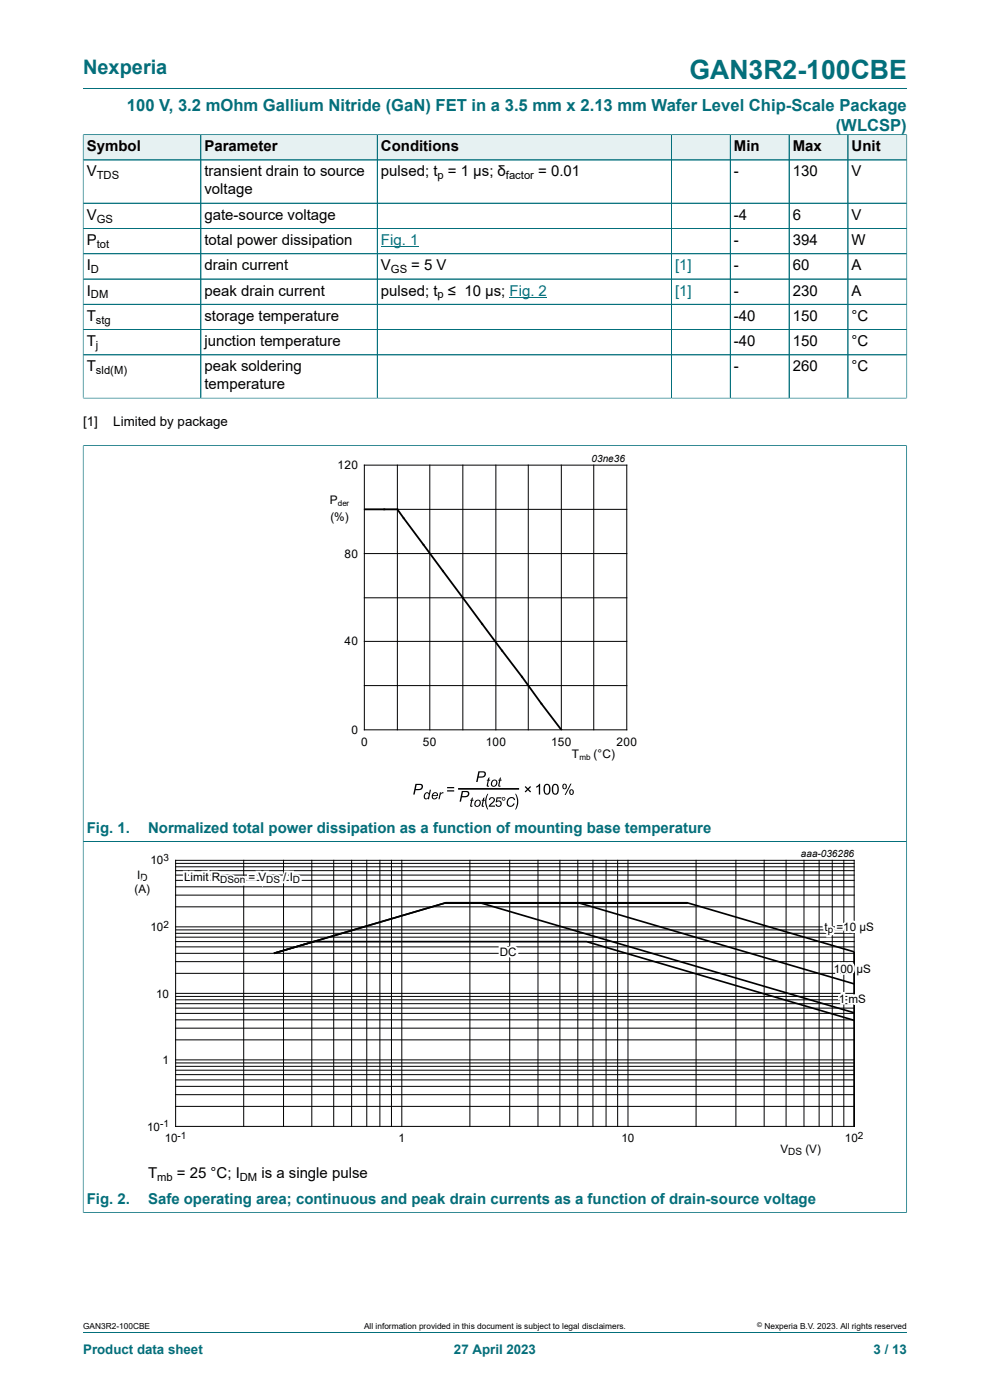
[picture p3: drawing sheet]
<svg xmlns="http://www.w3.org/2000/svg" width="210mm" height="297mm" viewBox="0 0 210 297" stroke-linecap="round" stroke-linejoin="round" font-family="sans-serif">
<path d="M17.6 18.8h174.8" fill="none" stroke="#036f7b" stroke-width=".21"/>
<path d="M17.7 28.6h24.8v5.3h-24.8z" fill="#e6f1f2"/>
<path d="M17.6 28.5v5.4h25v-5.3h-25" fill="none" stroke="#036f7b" stroke-width=".21"/>
<path d="M42.7 28.6h37.3v5.3h-37.3z" fill="#e6f1f2"/>
<path d="M42.6 28.6h37.4v5.3h-37.4z" fill="none" stroke="#036f7b" stroke-width=".21"/>
<path d="M80.1 28.6h62.3v5.3h-62.3z" fill="#e6f1f2"/>
<path d="M80 28.6h62.4v5.3h-62.4z" fill="none" stroke="#036f7b" stroke-width=".21"/>
<path d="M142.5 28.6h12.3v5.3h-12.3z" fill="#e6f1f2"/>
<path d="M142.4 28.6h12.5v5.3h-12.5z" fill="none" stroke="#036f7b" stroke-width=".21"/>
<path d="M155 28.6h12.3v5.3h-12.3z" fill="#e6f1f2"/>
<path d="M154.9 28.6h12.5v5.3h-12.5z" fill="none" stroke="#036f7b" stroke-width=".21"/>
<path d="M167.5 28.6h12.3v5.3h-12.3z" fill="#e6f1f2"/>
<path d="M167.4 28.6h12.5v5.3h-12.5z" fill="none" stroke="#036f7b" stroke-width=".21"/>
<path d="M179.9 28.6h12.4v5.3h-12.4z" fill="#e6f1f2"/>
<g fill="none" stroke="#036f7b" stroke-width=".21">
<path d="M17.6 33.9h174.8M17.6 28.6v55.9M17.7 28.6h174.7M42.6 28.6v55.9M80 28.6v55.9M142.4 28.6v55.9M154.9 28.6v55.9M167.4 28.6v55.9M179.9 28.6v55.9M192.4 28.5v56M17.6 43.1h174.8M17.6 48.5h174.8"/>
<path d="M17.6 53.8h174.8M17.6 59.2h174.8M17.6 64.6h174.8M17.6 69.9h174.8M17.6 75.3h174.8M17.6 84.5h174.8M17.6 94.5h174.8M17.6 94.5v162.8M192.3 94.5v162.8M17.6 178.5h174.7M17.6 257.3h174.8M17.6 282.6h174.8"/>
</g>
<path d="M80.8 52.3h7.9M108.1 63h7.9" fill="none" stroke="#00f" stroke-width=".21"/>
<g fill="none" stroke="#000" stroke-width=".21">
<path d="M77.3 98.7h55.7v56.1h-55.7zM84.3 98.7v56.1M91.2 98.7v56.1M98.2 98.7v56.1M105.2 98.7v56.1M112.1 98.7v56.1M119.1 98.7v56.1M125.9 98.7v56.1M77.3 108.1h55.7M77.3 117.4h55.7M77.3 126.8h55.7M77.3 136.1h55.7"/>
<path d="M77.3 145.4h55.7M37.3 182.5h143.9v56.5h-143.9zM37.3 199.8h143.9M37.3 198.8h143.9M37.3 198h143.9M37.3 197.3h143.9M37.3 196.6h143.9M37.3 192.4h143.9M37.3 189.9h143.9M37.3 188.1h143.9M37.3 186.8h143.9M37.3 185.6h143.9"/>
<path d="M37.3 184.7h143.9M37.3 183.9h143.9M37.3 183.2h143.9M51.7 182.5v56.5M60.1 182.5v56.5M66.1 182.5v56.5M70.8 182.5v56.5M74.6 182.5v56.5M77.8 182.5v56.5M80.6 182.5v56.5M83 182.5v56.5M85.2 182.5v56.5"/>
<path d="M99.7 182.5v56.5M108.1 182.5v56.5M114.1 182.5v56.5M118.8 182.5v56.5M122.6 182.5v56.5M125.8 182.5v56.5M128.6 182.5v56.5M131 182.5v56.5M133.2 182.5v56.5M147.7 182.5v56.5M156.1 182.5v56.5M162.1 182.5v56.5"/>
<path d="M166.7 182.5v56.5M170.5 182.5v56.5M173.8 182.5v56.5M176.5 182.5v56.5M179 182.5v56.5M37.3 218.1h143.9M37.3 216.4h143.9M37.3 215h143.9M37.3 213.9h143.9M37.3 212.9h143.9M37.3 212.1h143.9M37.3 211.4h143.9"/>
<path d="M37.3 210.7h143.9M37.3 206.5h143.9M37.3 204h143.9M37.3 202.2h143.9M37.3 200.9h143.9M37.3 234.7h143.9M37.3 232.2h143.9M37.3 230.5h143.9M37.3 229.1h143.9M37.3 228h143.9M37.3 227h143.9M37.3 226.2h143.9"/>
<path d="M37.3 225.5h143.9M37.3 224.8h143.9M37.3 220.6h143.9"/>
</g>
<path d="M77.3 108.1h7l34.8 46.7" fill="none" stroke="#000" stroke-width=".38"/>
<path d="M64.1 95.8h81.8v66.3h-81.8z" fill="none" stroke="#fff" stroke-width=".21"/>
<g fill="#000">
<path d="M93.3 168.1h.2v.3l.3-.3h.3l-.1 .2-.4 .1-.4 1.2h-.2zM100.1 169.3l.2-.2-.1 .6h.3l-.1 .2h-.2l-.2 .9 .2 .1v.2a.31 .31 0 0 1-.4 0 .31 .31 0 0 1 0-.4l.1-.8h-.2l.1-.2h.2zM102.5 169.3l.3-.2-.1 .6h.2v.2h-.3l-.2 .9 .3 .1-.1 .2a.31 .31 0 0 1-.4 0 .31 .31 0 0 1 0-.4l.2-.8h-.2v-.2h.2zM103.4 168.4h.2l-.3 .7a3.6 3.6 0 0 0 .3 2.6h-.2a3.1 3.1 0 0 1 0-3.3zM103.6 165.1l.2-.2-.1 .5h.3l-.1 .2h-.2l-.2 .9 .3 .2-.1 .2a.31 .31 0 0 1-.4-.1 .31 .31 0 0 1 0-.3l.2-.9h-.2v-.2h.2zM106 165.1l.3-.2-.1 .5h.2v.2h-.3l-.2 .9 .3 .2-.1 .2a.31 .31 0 0 1-.3-.1 .31 .31 0 0 1-.1-.3l.2-.9h-.2v-.2h.2zM107.8 169.4a.83 .83 0 0 1 .8-.3 .83 .83 0 0 1 .7 .6h-.3a.7 .7 0 0 0-.9-.3 .7 .7 0 0 0-.4 .9 .59 .59 0 0 0 .6 .7 .59 .59 0 0 0 .6-.6l.3 .1a.92 .92 0 0 1-1.4 .6 .92 .92 0 0 1-.2-1.5zM109.3 168.4h.1a3.1 3.1 0 0 1 0 3.3h-.1a3.6 3.6 0 0 0 0-3.3zM111.3 166.9l.2-.1 .5 .4 .5-.4 .1 .1-.4 .5 .5 .5-.2 .2-.5-.5-.5 .5-.2-.2 .5-.5z"/>
<path d="M88.1 166.3h1a.7 .7 0 0 1 .6 .9 .7 .7 0 0 1-1 .4h-.6l-.1 1h-.3zM88.4 166.5l-.2 .9h.5a.48 .48 0 0 0 .7-.2 .48 .48 0 0 0-.3-.7z"/>
<path d="M90.2 168.3l.4-.2 .4 .2 .2-.8h.2l-.4 2.1h-.2v-.3a.59 .59 0 0 1-.9 .1 .59 .59 0 0 1 .1-.9zM90.4 168.4l-.2 .1a.42 .42 0 0 0-.1 .7 .42 .42 0 0 0 .6 0 .48 .48 0 0 0 .3-.6 .48 .48 0 0 0-.6-.3z"/>
<path d="M91.9 168.3a.62 .62 0 0 1 .7-.2 .62 .62 0 0 1 .3 .8h-1.1a.39 .39 0 0 0 .3 .5 .39 .39 0 0 0 .5-.3h.2a.68 .68 0 0 1-1 .4 .68 .68 0 0 1 0-1.1zM92.1 168.4l-.2 .3h.8a.37 .37 0 0 0-.2-.4 .37 .37 0 0 0-.4 .1z"/>
<path d="M94.8 167h1.5v.2h-1.5zM94.8 167.7h1.5v.2h-1.5z"/>
<path d="M98 167.8h.9a.7 .7 0 0 1 .6 .9 .7 .7 0 0 1-1 .4h-.5l-.2 1h-.3zM98.2 168l-.2 .9h.5a.48 .48 0 0 0 .7-.2 .48 .48 0 0 0-.2-.7z"/>
<path d="M100.9 169.9a.73 .73 0 0 1 1.1 .2 .73 .73 0 0 1-.6 1 .7 .7 0 0 1-.8-.4 .7 .7 0 0 1 .3-.8zM101.1 170a.5 .5 0 0 0-.3 .6 .5 .5 0 0 0 .6 .3l.2-.1a.47 .47 0 0 0 .2-.7 .47 .47 0 0 0-.7-.1z"/>
<path d="M101.5 163.6h.9a.7 .7 0 0 1 .6 .9 .7 .7 0 0 1-.9 .5h-.6l-.2 .9h-.3zM101.7 163.9l-.2 .8h.5a.48 .48 0 0 0 .7-.2 .48 .48 0 0 0-.2-.6z"/>
<path d="M104.4 165.6a.73 .73 0 0 1 1.1 .3 .73 .73 0 0 1-.6 1 .7 .7 0 0 1-.8-.4 .7 .7 0 0 1 .3-.9zM104.6 165.7a.5 .5 0 0 0-.3 .6 .5 .5 0 0 0 .7 .3l.1-.1a.47 .47 0 0 0 .2-.6 .47 .47 0 0 0-.7-.2z"/>
<path d="M103.9 169.3a.66 .66 0 0 1 1 .1 .66 .66 0 0 1-.3 1l-.6 .5h1v.2h-1.3l.2-.5a1.11 1.11 0 0 0 .7-1.2l-.4-.1-.2 .4h-.3zM105.3 169.1h1v.3h-.8l-.1 .5a.67 .67 0 0 1 1 .4 .67 .67 0 0 1-.5 .9 .67 .67 0 0 1-.8-.6h.3a.44 .44 0 0 0 .6 .2 .44 .44 0 0 0 .1-.7 .44 .44 0 0 0-.7 0l-.3 .1z"/>
<path d="M106.4 169.5a.4 .4 0 0 1 .8 0 .4 .4 0 0 1-.8 0zM106.6 169.5a.25 .25 0 0 0 .5 0 .25 .25 0 0 0-.5 0z"/>
<path d="M113.7 166.8l.9-.5v2.3h-.3v-1.8l-.6 .3zM115.6 166.4a.82 .82 0 0 1 1 .1 .82 .82 0 0 1 .2 .9 .82 .82 0 0 1-.8 1.2 .82 .82 0 0 1-.7-1.2l.1-.6zM115.7 166.7a1.27 1.27 0 0 0 .3 1.7 1.21 1.21 0 0 0 .2-1.8zM117.4 166.4a.82 .82 0 0 1 .9 .1 .82 .82 0 0 1 .2 .9 .82 .82 0 0 1-.7 1.2 .82 .82 0 0 1-.7-1.2v-.6zM117.5 166.7a1.27 1.27 0 0 0 .3 1.7 1.21 1.21 0 0 0 .2-1.8z"/>
<path d="M119.4 166.4a.52 .52 0 0 1 .7 .1 .52 .52 0 0 1 0 .7 .52 .52 0 0 1-.8 0zM119.6 166.5l-.1 .5 .2 .2a.39 .39 0 0 0 .3-.3 .39 .39 0 0 0-.3-.4zM121 166.2h.2l-1.2 2.4h-.2zM120.9 167.6a.52 .52 0 0 1 .7 .1 .52 .52 0 0 1-.1 .7 .52 .52 0 0 1-.7 0zM121.1 167.7l-.1 .5 .1 .2a.39 .39 0 0 0 .4-.4 .39 .39 0 0 0-.4-.3z"/>
</g>
<path d="M97.3 167.4h12.6M94.6 191.5l-36.5 10.7M122.7 191.5l58.5 17.2M145.8 191.5h-51.2h51.2l35.4 10.4v37.1M58.1 202.2l8.5-2.4h57.8l56.8 16.7M58.1 202.2l36.5-10.7h7.3l79.3 23.4" fill="none" stroke="#000" stroke-width=".35"/>
<text font-size="5.6" fill="#036f7b" x="146.3" y="16.8">GAN3R2-100CBE</text>
<text font-size="4.2" fill="#036f7b" x="17.6" y="15.6">Nexperia</text>
<g font-size="3.5" fill="#036f7b">
<text x="26.9" y="23.7">100 V, 3.2 mOhm Gallium Nitride (GaN) FET in a 3.5 mm x 2.13 mm Wafer Level Chip-Scale Package</text>
<text x="177.3" y="27.9">(WLCSP)</text>
</g>
<g font-size="3.2">
<text x="18.4" y="32.1">Symbol</text>
<text x="43.4" y="32.1">Parameter</text>
<text x="80.8" y="32.1">Conditions</text>
<text x="155.7" y="32.1">Min</text>
<text x="168.2" y="32.1">Max</text>
<text x="180.7" y="32.1">Unit</text>
<text x="18.4" y="37.4">V</text>
<text x="43.4" y="37.4">transient drain to source</text>
<text x="43.4" y="41.3">voltage</text>
<text x="80.8" y="37.4">pulsed; t = 1 µs; δ</text>
<text x="114.2" y="37.4">= 0.01</text>
<text x="155.7" y="37.4">-</text>
<text x="168.2" y="37.4">130</text>
<text x="180.7" y="37.4">V</text>
<text x="18.4" y="46.6">V</text>
<text x="43.4" y="46.6">gate-source voltage</text>
<text x="155.7" y="46.6">-4</text>
<text x="168.2" y="46.6">6</text>
<text x="180.7" y="46.6">V</text>
<text x="18.4" y="52">P</text>
<text x="43.4" y="52">total power dissipation</text>
<text x="155.7" y="52">-</text>
<text x="168.2" y="52">394</text>
<text x="180.7" y="52">W</text>
<text x="18.4" y="57.3">I</text>
<text x="43.4" y="57.3">drain current</text>
<text x="80.8" y="57.3">V</text>
<text x="87.2" y="57.3">= 5 V</text>
<text x="155.7" y="57.3">-</text>
<text x="168.2" y="57.3">60</text>
<text x="180.7" y="57.3">A</text>
<text x="18.4" y="62.7">I</text>
<text x="43.4" y="62.7">peak drain current</text>
<text x="80.8" y="62.7">pulsed; t ≤ 10 µs; Fig. 2</text>
<text x="155.7" y="62.7">-</text>
<text x="168.2" y="62.7">230</text>
<text x="180.7" y="62.7">A</text>
<text x="18.4" y="68.1">T</text>
<text x="43.4" y="68.1">storage temperature</text>
<text x="155.7" y="68.1">-40</text>
<text x="168.2" y="68.1">150</text>
<text x="180.7" y="68.1">°C</text>
<text x="18.4" y="73.4">T</text>
<text x="43.4" y="73.4">junction temperature</text>
<text x="155.7" y="73.4">-40</text>
<text x="168.2" y="73.4">150</text>
<text x="180.7" y="73.4">°C</text>
<text x="18.4" y="78.8">T</text>
<text x="43.4" y="78.8">peak soldering</text>
<text x="43.4" y="82.6">temperature</text>
<text x="155.7" y="78.8">-</text>
<text x="168.2" y="78.8">260</text>
<text x="180.7" y="78.8">°C</text>
<text x="31.4" y="249.8">T</text>
<text x="37.5" y="249.8">= 25 °C; I</text>
<text x="55.5" y="249.8">is a single pulse</text>
</g>
<g font-size="3.2" fill="#00f">
<text x="80.8" y="52">Fig. 1</text>
<text x="143.2" y="57.3">[1]</text>
<text x="143.2" y="62.7">[1]</text>
</g>
<g font-size="3.2" fill="#036f7b">
<text x="18.4" y="176.6">Fig. 1.</text>
<text x="31.4" y="176.6">Normalized total power dissipation as a function of mounting base temperature</text>
<text x="18.4" y="255.4">Fig. 2.</text>
<text x="31.4" y="255.4">Safe operating area; continuous and peak drain currents as a function of drain-source voltage</text>
</g>
<g font-size="2.8">
<text x="17.6" y="90.4">[1]</text>
<text x="24" y="90.4">Limited by package</text>
</g>
<g font-size="2.8" fill="#036f7b">
<text x="17.6" y="287.2">Product data sheet</text>
<text x="96.3" y="287.2">27 April 2023</text>
<text x="185.3" y="287.2">3 / 13</text>
</g>
<g font-size="2.5">
<text x="71.6" y="99.5">120</text>
<text x="70" y="106.9">P</text>
<text x="70.1" y="110.5">(%)</text>
<text x="73.1" y="118.3">80</text>
<text x="73.1" y="136.9">40</text>
<text x="74.5" y="155.7">0</text>
<text x="76.6" y="158.2">0</text>
<text x="89.7" y="158.2">50</text>
<text x="103" y="158.2">100</text>
<text x="116.9" y="158.2">150</text>
<text x="121.3" y="160.8">T</text>
<text x="125.9" y="160.8">(°C)</text>
<text x="130.8" y="158.2">200</text>
<text x="31.9" y="183.4">10</text>
<text x="28.6" y="189.4">(A)</text>
<text x="29.1" y="186.4">I</text>
<text x="39.1" y="186.9">Limit R</text>
<text x="52.7" y="186.9">= V</text>
<text x="60.1" y="186.9">/ I</text>
<text x="31.9" y="197.5">10</text>
<text x="174.9" y="197.5">t</text>
<text x="177.4" y="197.5">=10 μS</text>
<text x="106" y="202.8">DC</text>
<text x="176.9" y="206.3">100 μS</text>
<text x="33.1" y="211.6">10</text>
<text x="178" y="212.7">1 mS</text>
<text x="34.5" y="225.7">1</text>
<text x="31.2" y="239.8">10</text>
<text x="34.9" y="242.3">10</text>
<text x="84.5" y="242.3">1</text>
<text x="131.8" y="242.3">10</text>
<text x="165.6" y="244.6">V</text>
<text x="170.8" y="244.6">(V)</text>
<text x="179.2" y="242.3">10</text>
</g>
<g font-size="2.4">
<text x="20.5" y="38.1">TDS</text>
<text x="92.8" y="38.1">p</text>
<text x="107.3" y="38.1">factor</text>
<text x="20.5" y="47.2">GS</text>
<text x="20.5" y="52.6">tot</text>
<text x="19.3" y="58">D</text>
<text x="82.9" y="58">GS</text>
<text x="19.3" y="63.3">DM</text>
<text x="92.8" y="63.3">p</text>
<text x="20.4" y="68.7">stg</text>
<text x="20.4" y="74">j</text>
<text x="20.4" y="79.4">sld(M)</text>
<text x="33.4" y="250.4">mb</text>
<text x="50.9" y="250.4">DM</text>
</g>
<g font-size="2.1">
<text x="125.5" y="98">03ne36</text>
<text x="34.7" y="182.7">3</text>
<text x="169.9" y="181.7">aaa-036286</text>
<text x="29.8" y="186.9">D</text>
<text x="46.7" y="187.4">DSon</text>
<text x="56.5" y="187.4">DS</text>
<text x="62.1" y="187.4">D</text>
<text x="34.7" y="196.8">2</text>
<text x="175.6" y="198">p</text>
<text x="34" y="239.1">-1</text>
<text x="37.7" y="241.6">-1</text>
<text x="167.2" y="245.1">DS</text>
<text x="182" y="241.6">2</text>
</g>
<g font-size="1.8">
<text x="17.6" y="282">GAN3R2-100CBE</text>
<text x="77.2" y="282">All information provided in this document is subject to legal disclaimers.</text>
<text x="162.2" y="282">Nexperia B.V. 2023. All rights reserved</text>
</g>
<g font-size="1.7">
<text x="71.7" y="107.4">der</text>
<text x="122.9" y="161.2">mb</text>
</g>
<text font-size="1.4" x="160.6" y="281.6">©</text>
</svg>
